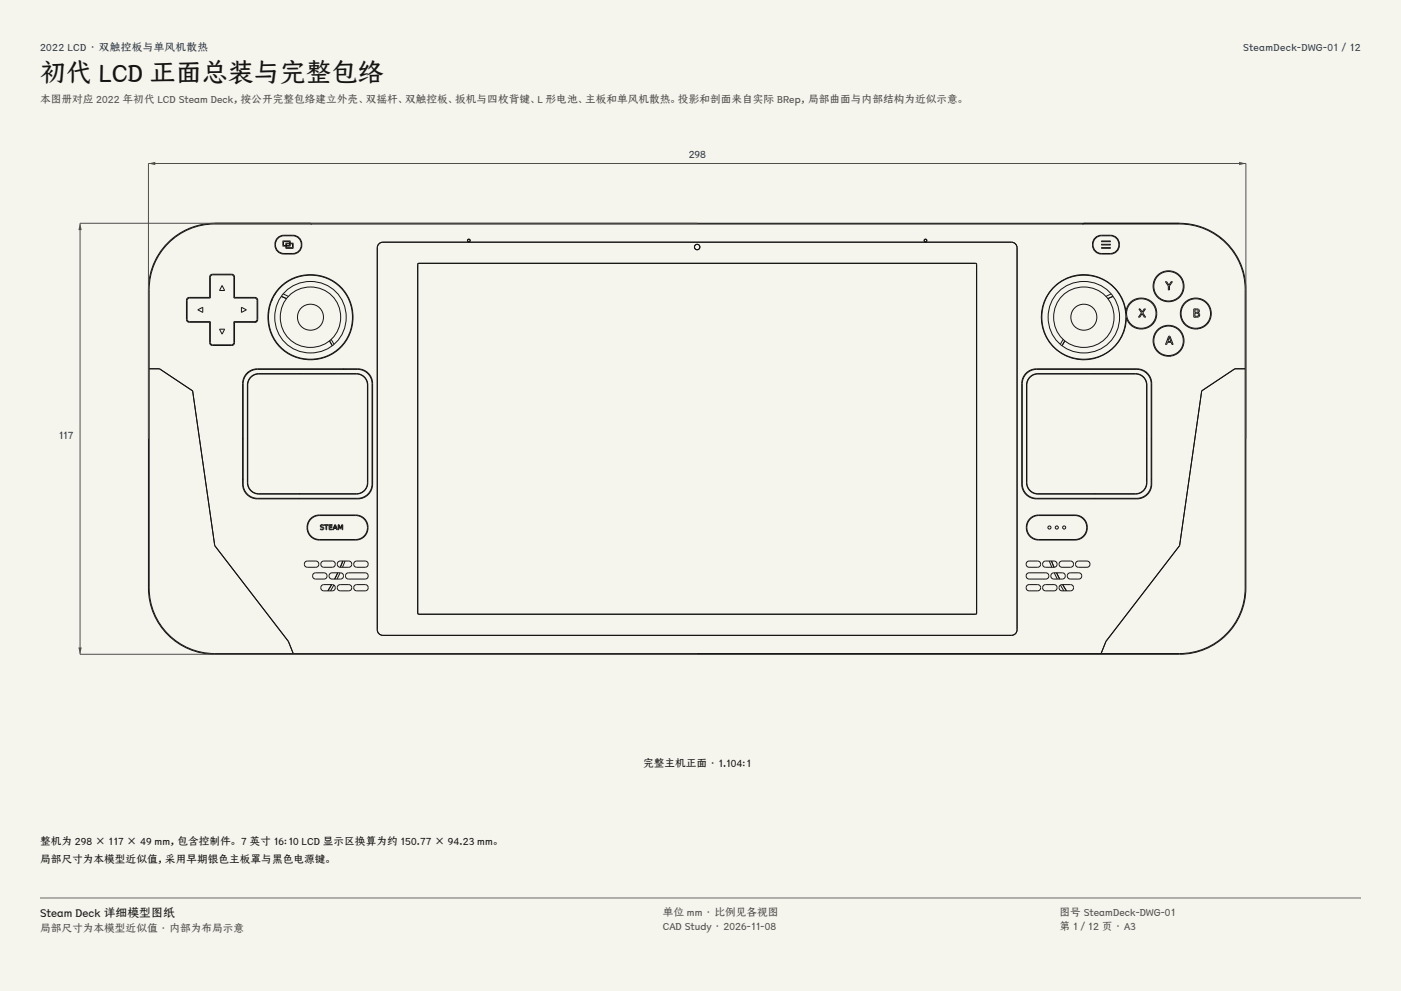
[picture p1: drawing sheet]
<svg xmlns="http://www.w3.org/2000/svg" width="420mm" height="297mm" viewBox="0 0 420 297" stroke-linecap="round" stroke-linejoin="round" font-family="sans-serif">
<g fill="#f5f4ed">
<path d="M0 0h420v297h-420z"/>
<path d="M12 12h396v275h-396z"/>
</g>
<g fill="none" stroke="#141413" stroke-width=".3">
<path d="M50.5 72.9a19.6 19.6 0 0 1 13.9-5.8h289.2a19.7 19.7 0 0 1 19.7 19.7v89.4a19.7 19.7 0 0 1-19.7 19.7h-289.2a19.7 19.7 0 0 1-19.7-19.7v-89.4a19.6 19.6 0 0 1 5.8-13.9zM51.9 71.3a19.9 19.9 0 0 0-7.4 15.5v89.4a19.9 19.9 0 0 0 19.9 19.9h289.2a19.9 19.9 0 0 0 19.9-19.9v-89.4a19.9 19.9 0 0 0-7.4-15.5M51.9 71.3l.2 .2M51.9 71.3a19.9 19.9 0 0 1 12.5-4.4h289.2a19.9 19.9 0 0 1 12.5 4.4M82.5 72.4h.2M83.1 71.6a2.53 2.53 0 0 1 2-.9 5.1 5.1 0 0 1 4.3 .5 2.67 2.67 0 0 1 .8 2.9 2.67 2.67 0 0 1-2.4 1.9 5.1 5.1 0 0 1-4.3-.6 2.81 2.81 0 0 1-.4-3.8zM83.4 71.1a5.3 5.3 0 0 1 4.4-.6 2.82 2.82 0 0 1 2.7 2.8 2.82 2.82 0 0 1-2.7 2.8 5.3 5.3 0 0 1-4.4-.5 3 3 0 0 1 0-4.5zM85.7 72.9h2.2v1.5h-2.2zM85.9 74.2h.1M85.9 73.1v1.1M85.9 73.1h.1M85.9 74.2h1.8"/>
<path d="M85.9 73.1h1.8M86.8 72.9v-.5h-1.8v1.2h.7M86.8 73.1v.5h-.9M87 72.9l-.1-.7h-2.1v1.5l.9 .1M87 73.1v.6l-1.1 .1M87.7 73.1h.1M87.7 74.2h.1M87.7 73.1v1.1M90.2 72.4h.2M92.5 66.9l1 .2M113.1 74.3a1.71 1.71 0 0 1 1.7-1.7h188.4a1.71 1.71 0 0 1 1.7 1.7M113.1 74.3l.5-1.2 1.2-.5h188.4l1.2 .5 .5 1.2"/>
<path d="M113.1 74.3v114.4M125.2 79l.3-.1h167.1l.2 .3v104.8l-.3 .1h-167.1l-.2-.3zM125.6 78.9l-.3 .4v104.4l.3 .4 167-.1 .1-.3v-104.4l-.3-.4M125.6 72.6h.1M131.2 72.6h.1M257 72.6h.1M267 72.6h.1M304.9 74.3v114.4M325.5 66.9l-1 .2M327.6 72.4h.2M328.2 71.6a2.53 2.53 0 0 1 2-.9 5.1 5.1 0 0 1 4.3 .5 2.67 2.67 0 0 1 .8 2.9 2.67 2.67 0 0 1-2.4 1.9 5.1 5.1 0 0 1-4.3-.6 2.81 2.81 0 0 1-.4-3.8zM328.5 71.1a5.3 5.3 0 0 1 4.4-.6 2.82 2.82 0 0 1 2.7 2.8 2.82 2.82 0 0 1-2.7 2.8 5.3 5.3 0 0 1-4.4-.5 3 3 0 0 1 0-4.5z"/>
<path d="M330.2 72.2h2.7l-.1 .2h-2.6zM330.2 73.4v-.2h2.6l.1 .2M330.2 74.2h2.7l-.1 .2h-2.6zM330.2 73.4h2.6M335.3 72.4h.2M366.1 71.3l-.2 .2M56.1 89.4l.6-.3h6.2v-6.1a.83 .83 0 0 1 .8-.8h5.8a.83 .83 0 0 1 .8 .8v6.1h6.1a.83 .83 0 0 1 .9 .9v5.8a.83 .83 0 0 1-.9 .8h-6.1v6.1a.83 .83 0 0 1-.8 .8h-5.8a.83 .83 0 0 1-.8-.8v-6.1h-6.2a.83 .83 0 0 1-.8-.8v-5.8zM56.3 89.5l.5-.2h6.2v-6.2l.3-.5 .5-.2h5.9l.4 .7v6.2h6.3l.6 .5v6.2l-.6 .4h-6.3v6.2l-.4 .7h-6.2l-.5-.7v-6.2h-6.2l-.7-.4v-6zM59.3 92.9l1.5-.8v1.5zM62.9 96.7h.1M65.8 98.7h1.6l-.8 1.4zM66.6 85.6l.8 1.5h-1.6z"/>
<path d="M70.1 96.7h.2M72.4 92.1l1.5 .8-1.5 .7zM77 96.4l-.8 .2M80.6 93.4l-.2 .3M81.5 89.8v.3zM81.5 90.1v.1M82.4 88.2h.1h-.2M82.9 87.4l.2 .1M84.3 88.9l1.6 .6M84.4 88.8l1.5 .7M84.9 88.1l1.6 .8M316.3 85.7a12.8 12.8 0 0 1 21.3 7.6 4.6 4.6 0 0 1 6.9-3.4 4.6 4.6 0 0 1 .5 7.8 4.6 4.6 0 0 1-7.3-2.5 12.8 12.8 0 0 1-18 11.5 12.8 12.8 0 0 1-3.4-21z"/>
<path d="M333.1 88.1l-1.6 .8M333.6 88.8l-1.5 .7M333.7 88.9l-1.6 .6M335.1 87.4l-.2 .1M335.7 88.2h-.2M336.5 89.8v.4M337.4 93.4l.3 .5M341.4 92.6h.4l.6 .9 .6-.9h.4l-.8 1.2 .8 1.3h-.3l-.7-1.1-.7 1.1h-.4l.9-1.4zM345.6 96.7h.3M349.4 84.4h.3l.7 1 .7-1h.4l-.9 1.3v1.2h-.3v-1.2zM354.8 96.7h.2M357.9 92.6h.8a.6 .6 0 0 1 .8 .4 .6 .6 0 0 1-.4 .7 .7 .7 0 0 1 .5 .9 .7 .7 0 0 1-.8 .5h-.9z"/>
<path d="M358.2 93.9h.6a.46 .46 0 0 1 .5 .4 .46 .46 0 0 1-.5 .5h-.6zM358.2 92.9h.5a.39 .39 0 0 1 .5 .3 .39 .39 0 0 1-.5 .4h-.5zM358.9 98.4l.2 .2M359 98.4l.1 .2M359.7 98.2l.2 .2M362.2 96.7h-.3M44.7 110.5h3.1l9.9 6.6 6.7 46.4 22.1 28.7 1.4 3.7M73.8 112.1a4.4 4.4 0 0 1 3.3-1.6h30.2a4.4 4.4 0 0 1 4.4 4.5v30.1a4.4 4.4 0 0 1-4.4 4.4h-30.2a4.4 4.4 0 0 1-4.4-4.4v-30.1a4.4 4.4 0 0 1 1.1-2.9zM73.9 112.2a4.3 4.3 0 0 1 3.3-1.5h30a4.3 4.3 0 0 1 4.3 4.3v30a4.3 4.3 0 0 1-4.3 4.3h-30a4.3 4.3 0 0 1-4.3-4.3v-30a4.3 4.3 0 0 1 1-2.8zM74.2 111.6h.3M75.2 113a3.4 3.4 0 0 1 2.4-1h29.2a3.4 3.4 0 0 1 3.5 3.4v29.3a3.4 3.4 0 0 1-3.5 3.4h-29.2a3.4 3.4 0 0 1-3.4-3.4v-29.3a3.4 3.4 0 0 1 1-2.4zM75.2 113.1a3.3 3.3 0 0 1 2.4-1h29.2a3.3 3.3 0 0 1 3.4 3.3v29.3a3.3 3.3 0 0 1-3.4 3.3h-29.2a3.3 3.3 0 0 1-3.3-3.3v-29.3a3.3 3.3 0 0 1 .9-2.3z"/>
<path d="M89.8 112v.1M98.8 102.1l.8 1.5-.9-1.5M99.3 101.7l.8 1.4M100.5 105.2l.1 .2M101 104.8l.1 .2M102.9 110.5l.1 .2M103.5 110.5l.1 .2M307.3 112.1a4.4 4.4 0 0 1 3.4-1.6h30.2a4.4 4.4 0 0 1 4.4 4.5v30.1a4.4 4.4 0 0 1-4.4 4.4h-30.2a4.4 4.4 0 0 1-4.4-4.4v-30.1a4.4 4.4 0 0 1 1-2.9zM307.5 112.2a4.3 4.3 0 0 1 3.3-1.5h30a4.3 4.3 0 0 1 4.3 4.3v30a4.3 4.3 0 0 1-4.3 4.3h-30a4.3 4.3 0 0 1-4.3-4.3v-30a4.3 4.3 0 0 1 1-2.8zM308.7 113a3.4 3.4 0 0 1 2.5-1h29.2a3.4 3.4 0 0 1 3.4 3.4v29.3a3.4 3.4 0 0 1-3.4 3.4h-29.2a3.4 3.4 0 0 1-3.5-3.4v-29.3a3.4 3.4 0 0 1 1-2.4zM308.8 113.1a3.3 3.3 0 0 1 2.4-1h29.2a3.3 3.3 0 0 1 3.3 3.3v29.3a3.3 3.3 0 0 1-3.3 3.3h-29.2a3.3 3.3 0 0 1-3.4-3.3v-29.3a3.3 3.3 0 0 1 1-2.3zM318.7 101.7l-.8 1.4"/>
<path d="M319.2 102.1l-.8 1.5M319.3 102.1l-.9 1.5M328.2 112v.1M343.5 111.6h.3M349.2 106.4h.1M349.2 106.4l-.2 .2M350.4 100.7h.3l1 2.5h-.4l-.2-.6h-1.1l-.2 .6h-.4zM350.5 101.1l.5 1.2h-.9zM350.8 106.5v.2M350.8 106.6l-.1 .2M373.3 110.5h-3.1l-9.9 6.6-6.7 46.4-22.1 28.7-1.4 3.7M72.7 131.5h.2"/>
<path d="M74.2 131.5h.1M343.7 131.5h.1M345.1 131.5h.2M72.7 143.6h.2M74.2 143.6h.1M89.8 148v.1M89.8 149.3v.2M93.1 155.4a3.6 3.6 0 0 1 2.6-1.1h11a3.8 3.8 0 0 1 3.6 3.8 3.8 3.8 0 0 1-3.6 3.8h-11a3.8 3.8 0 0 1-3.4-2.4 3.8 3.8 0 0 1 .8-4.1zM93.3 155.5a3.5 3.5 0 0 1 2.4-1h10.9a3.6 3.6 0 0 1 3.6 3.6 3.6 3.6 0 0 1-3.6 3.6h-10.9a3.6 3.6 0 0 1-3.2-2.3 3.6 3.6 0 0 1 .8-3.9zM96.2 157.3h.8v.2l-.2-.1a.31 .31 0 0 0-.4 0 .31 .31 0 0 0-.1 .4 .58 .58 0 0 1 .7 .3 .58 .58 0 0 1-.2 .7 .58 .58 0 0 1-.8-.1l.2-.2a.35 .35 0 0 0 .5 .2 .35 .35 0 0 0 0-.6 .5 .5 0 0 1-.6-.2 .5 .5 0 0 1 .1-.6zM97.2 157.3h1.3v.1h-.6v1.4h-.2v-1.4h-.5zM98.7 157.3h.9v.1h-.7v.5h.7v.1h-.7v.6h.7v.2h-.9z"/>
<path d="M100.3 157.3h.3l.6 1.5h-.3l-.1-.4h-.7l-.1 .4h-.2zM100.5 157.5l.2 .7h-.5zM101.4 157.3h.3l.4 1 .3-1h.3v1.5h-.2v-1.4l-.3 1.1h-.2l-.4-1.1v1.4h-.2zM308.7 155.4a3.6 3.6 0 0 1 2.6-1.1h11a3.8 3.8 0 0 1 3.7 3.8 3.8 3.8 0 0 1-3.7 3.8h-11a3.8 3.8 0 0 1-3.4-2.4 3.8 3.8 0 0 1 .8-4.1zM308.9 155.5a3.5 3.5 0 0 1 2.5-1h10.9a3.6 3.6 0 0 1 3.5 3.6 3.6 3.6 0 0 1-3.5 3.6h-10.9a3.6 3.6 0 0 1-3.3-2.3 3.6 3.6 0 0 1 .8-3.9zM328.2 148v.1M328.2 149.3v.2M343.7 143.6h.1M345.1 143.6h.2M91.5 168.4l.6-.3h2.6a.94 .94 0 0 1 .9 1 .94 .94 0 0 1-.9 .9h-2.6a.94 .94 0 0 1-.8-.6 .94 .94 0 0 1 .2-1zM94 171.9l.6-.2h2.6a.94 .94 0 0 1 .8 .9 .94 .94 0 0 1-.8 .9h-2.6a.94 .94 0 0 1-.8-.6 .94 .94 0 0 1 .2-1zM96.4 175.5l.7-.3h2.5a.94 .94 0 0 1 .9 .9 .94 .94 0 0 1-.9 1h-2.5a.94 .94 0 0 1-.9-.6 .94 .94 0 0 1 .2-1z"/>
<path d="M96.4 168.4l.7-.3h2.5a.94 .94 0 0 1 .9 1 .94 .94 0 0 1-.9 .9h-2.5a.94 .94 0 0 1-.9-.6 .94 .94 0 0 1 .2-1zM98.9 171.9l.6-.2h2.6a.94 .94 0 0 1 .9 .9 .94 .94 0 0 1-.9 .9h-2.6a.94 .94 0 0 1-.8-.6 .94 .94 0 0 1 .2-1zM99.4 175.2l-1.1 1.9M100.1 175.3l-1 1.8M100.3 173.5l1-1.8-1 1.8M101.4 175.5l.6-.3h2.6a.94 .94 0 0 1 .8 .9 .94 .94 0 0 1-.8 1h-2.6a.94 .94 0 0 1-.8-.6 .94 .94 0 0 1 .2-1zM101.4 168.4l.6-.3h2.6a.94 .94 0 0 1 .8 1 .94 .94 0 0 1-.8 .9h-2.6a.94 .94 0 0 1-.8-.6 .94 .94 0 0 1 .2-1zM101.9 171.7l-.9 1.8M102.8 168.1l-.8 1.9M103.4 168.1l-.7 1.9M103.8 171.9l.7-.2h5a.94 .94 0 0 1 .9 .9 .94 .94 0 0 1-.9 .9h-5a.94 .94 0 0 1-.9-.6 .94 .94 0 0 1 .2-1zM106.3 175.5l.6-.3h2.6a.94 .94 0 0 1 .9 .9 .94 .94 0 0 1-.9 1h-2.6a.94 .94 0 0 1-.8-.6 .94 .94 0 0 1 .2-1z"/>
<path d="M106.3 168.4l.6-.3h2.6a.94 .94 0 0 1 .9 1 .94 .94 0 0 1-.9 .9h-2.6a.94 .94 0 0 1-.8-.6 .94 .94 0 0 1 .2-1zM307.9 171.9l.6-.2h5a.94 .94 0 0 1 .9 .9 .94 .94 0 0 1-.9 .9h-5a.94 .94 0 0 1-.8-.6 .94 .94 0 0 1 .2-1zM307.9 168.4l.6-.3h2.6a.94 .94 0 0 1 .9 1 .94 .94 0 0 1-.9 .9h-2.6a.94 .94 0 0 1-.8-.6 .94 .94 0 0 1 .2-1zM307.9 175.5l.6-.3h2.6a.94 .94 0 0 1 .9 .9 .94 .94 0 0 1-.9 1h-2.6a.94 .94 0 0 1-.8-.6 .94 .94 0 0 1 .2-1zM312.8 168.4l.6-.3h2.6a.94 .94 0 0 1 .9 1 .94 .94 0 0 1-.9 .9h-2.6a.94 .94 0 0 1-.8-.6 .94 .94 0 0 1 .2-1zM312.8 175.5l.6-.3h2.6a.94 .94 0 0 1 .9 .9 .94 .94 0 0 1-.9 1h-2.6a.94 .94 0 0 1-.8-.6 .94 .94 0 0 1 .2-1zM314.6 168.1l.7 1.9M315.2 168.1l.8 1.9M315.3 171.9l.6-.2h2.6a.94 .94 0 0 1 .9 .9 .94 .94 0 0 1-.9 .9h-2.6a.94 .94 0 0 1-.8-.6 .94 .94 0 0 1 .2-1zM316.1 171.7l.9 1.8M316.7 171.7l1 1.8M316.8 171.7l.9 1.8"/>
<path d="M317.7 168.4l.7-.3h2.5a.94 .94 0 0 1 .9 1 .94 .94 0 0 1-.9 .9h-2.5a.94 .94 0 0 1-.9-.6 .94 .94 0 0 1 .2-1zM317.8 175.5l.6-.3h2.5a.94 .94 0 0 1 .9 .9 .94 .94 0 0 1-.9 1h-2.5a.94 .94 0 0 1-.9-.6 .94 .94 0 0 1 .3-1zM317.9 175.3l1 1.8M318.6 175.2l1.1 1.9zM320.2 171.9l.6-.2h2.6a.94 .94 0 0 1 .9 .9 .94 .94 0 0 1-.9 .9h-2.6a.94 .94 0 0 1-.8-.6 .94 .94 0 0 1 .2-1zM322.7 168.4l.6-.3h2.6a.94 .94 0 0 1 .9 1 .94 .94 0 0 1-.9 .9h-2.6a.94 .94 0 0 1-.8-.6 .94 .94 0 0 1 .2-1zM113.1 188.7a1.71 1.71 0 0 0 1.7 1.7h188.4a1.71 1.71 0 0 0 1.7-1.7M113.1 188.7l.5 1.2 1.2 .5h188.4l1.2-.5 .5-1.2"/>
<circle cx="140.5" cy="72.1" r=".42"/>
<circle cx="140.5" cy="72.1" r=".37"/>
<circle cx="209" cy="74" r=".83"/>
<circle cx="209" cy="74" r=".8"/>
<circle cx="277.4" cy="72.1" r=".42"/>
<circle cx="277.4" cy="72.1" r=".37"/>
<circle cx="330.2" cy="74.4" r=".02"/>
<circle cx="330.2" cy="74.2" r=".02"/>
<circle cx="330.2" cy="73.2" r=".02"/>
<circle cx="330.2" cy="73.4" r=".02"/>
<circle cx="330.2" cy="72.4" r=".02"/>
<circle cx="330.2" cy="72.2" r=".02"/>
<circle cx="332.8" cy="74.2" r=".02"/>
<circle cx="332.8" cy="72.4" r=".02"/>
<circle cx="332.8" cy="74.4" r=".02"/>
<circle cx="332.8" cy="73.4" r=".02"/>
<circle cx="332.8" cy="73.2" r=".02"/>
<circle cx="332.8" cy="72.2" r=".02"/>
<circle cx="93" cy="95.1" r="12.8"/>
<circle cx="93" cy="95.1" r="12.6"/>
<circle cx="93" cy="95.1" r="10.7"/>
<circle cx="93" cy="95.1" r="9.1"/>
<circle cx="93.1" cy="95.1" r="3.9"/>
<circle cx="324.9" cy="95.1" r="12.6"/>
<circle cx="324.9" cy="95.1" r="10.7"/>
<circle cx="324.9" cy="95.1" r="9.1"/>
<circle cx="324.9" cy="95.1" r="3.9"/>
<circle cx="342.1" cy="94" r="4.4"/>
<circle cx="350.3" cy="85.8" r="4.7"/>
<circle cx="350.3" cy="85.8" r="4.4"/>
<circle cx="358.5" cy="94" r="4.7"/>
<circle cx="358.5" cy="94" r="4.4"/>
<circle cx="350.3" cy="102.1" r="4.7"/>
<circle cx="350.3" cy="102.1" r="4.4"/>
<circle cx="314.6" cy="158.1" r=".47"/>
<circle cx="316.8" cy="158.1" r=".47"/>
<circle cx="319" cy="158.1" r=".47"/>
</g>
<path d="M44.5 131.5v-82.5h329v82.5" fill="none" stroke="#504e49" stroke-width=".3"/>
<g fill="#504e49">
<path d="M44.5 49l2-.5v1z"/>
<path d="M371.5 48.5l2 .5-2 .5z"/>
</g>
<path d="M209 66.9h-185v129.2h185" fill="none" stroke="#504e49" stroke-width=".3"/>
<g fill="#504e49">
<path d="M24 66.9l.5 2.1h-1z"/>
<path d="M23.5 194h1l-.5 2.1z"/>
</g>
<path d="M12 269.3h396zM12 269h396v.3h-396z" fill-rule="evenodd" fill="#504e49"/>
<text font-size="7.8" fill="#141413" x="12" y="24.7">初代 LCD 正面总装与完整包络</text>
<text font-size="3.5" fill="#141413" x="12" y="274.9">Steam Deck 详细模型图纸</text>
<g font-size="3.2" fill="#1b365d">
<text x="12" y="15.3">2022 LCD · 双触控板与单风机散热</text>
<text x="372.7" y="15.3">SteamDeck-DWG-01 / 12</text>
<text x="206.4" y="47.4">298</text>
<text x="17.5" y="131.5">117</text>
</g>
<g font-size="3.2" fill="#504e49">
<text x="12" y="30.9">本图册对应 2022 年初代 LCD Steam Deck，按公开完整包络建立外壳、双摇杆、双触控板、扳机与四枚背键、L 形电池、主板和单风机散热。投影和剖面来自实际 BRep，局部曲面与内部结构为近似示意。</text>
<text x="198.7" y="274.5">单位 mm · 比例见各视图</text>
<text x="317.6" y="274.5">图号 SteamDeck-DWG-01</text>
<text x="12" y="279.3">局部尺寸为本模型近似值 · 内部为布局示意</text>
<text x="198.7" y="278.8">CAD Study · 2026-11-08</text>
<text x="317.6" y="278.8">第 1 / 12 页 · A3</text>
</g>
<g font-size="3.2" fill="#141413">
<text x="192.8" y="230">完整主机正面 · 1.104:1</text>
<text x="12" y="253.3">整机为 298 × 117 × 49 mm，包含控制件。 7 英寸 16:10 LCD 显示区换算为约 150.77 × 94.23 mm。</text>
<text x="12" y="258.6">局部尺寸为本模型近似值，采用早期银色主板罩与黑色电源键。</text>
</g>
</svg>
